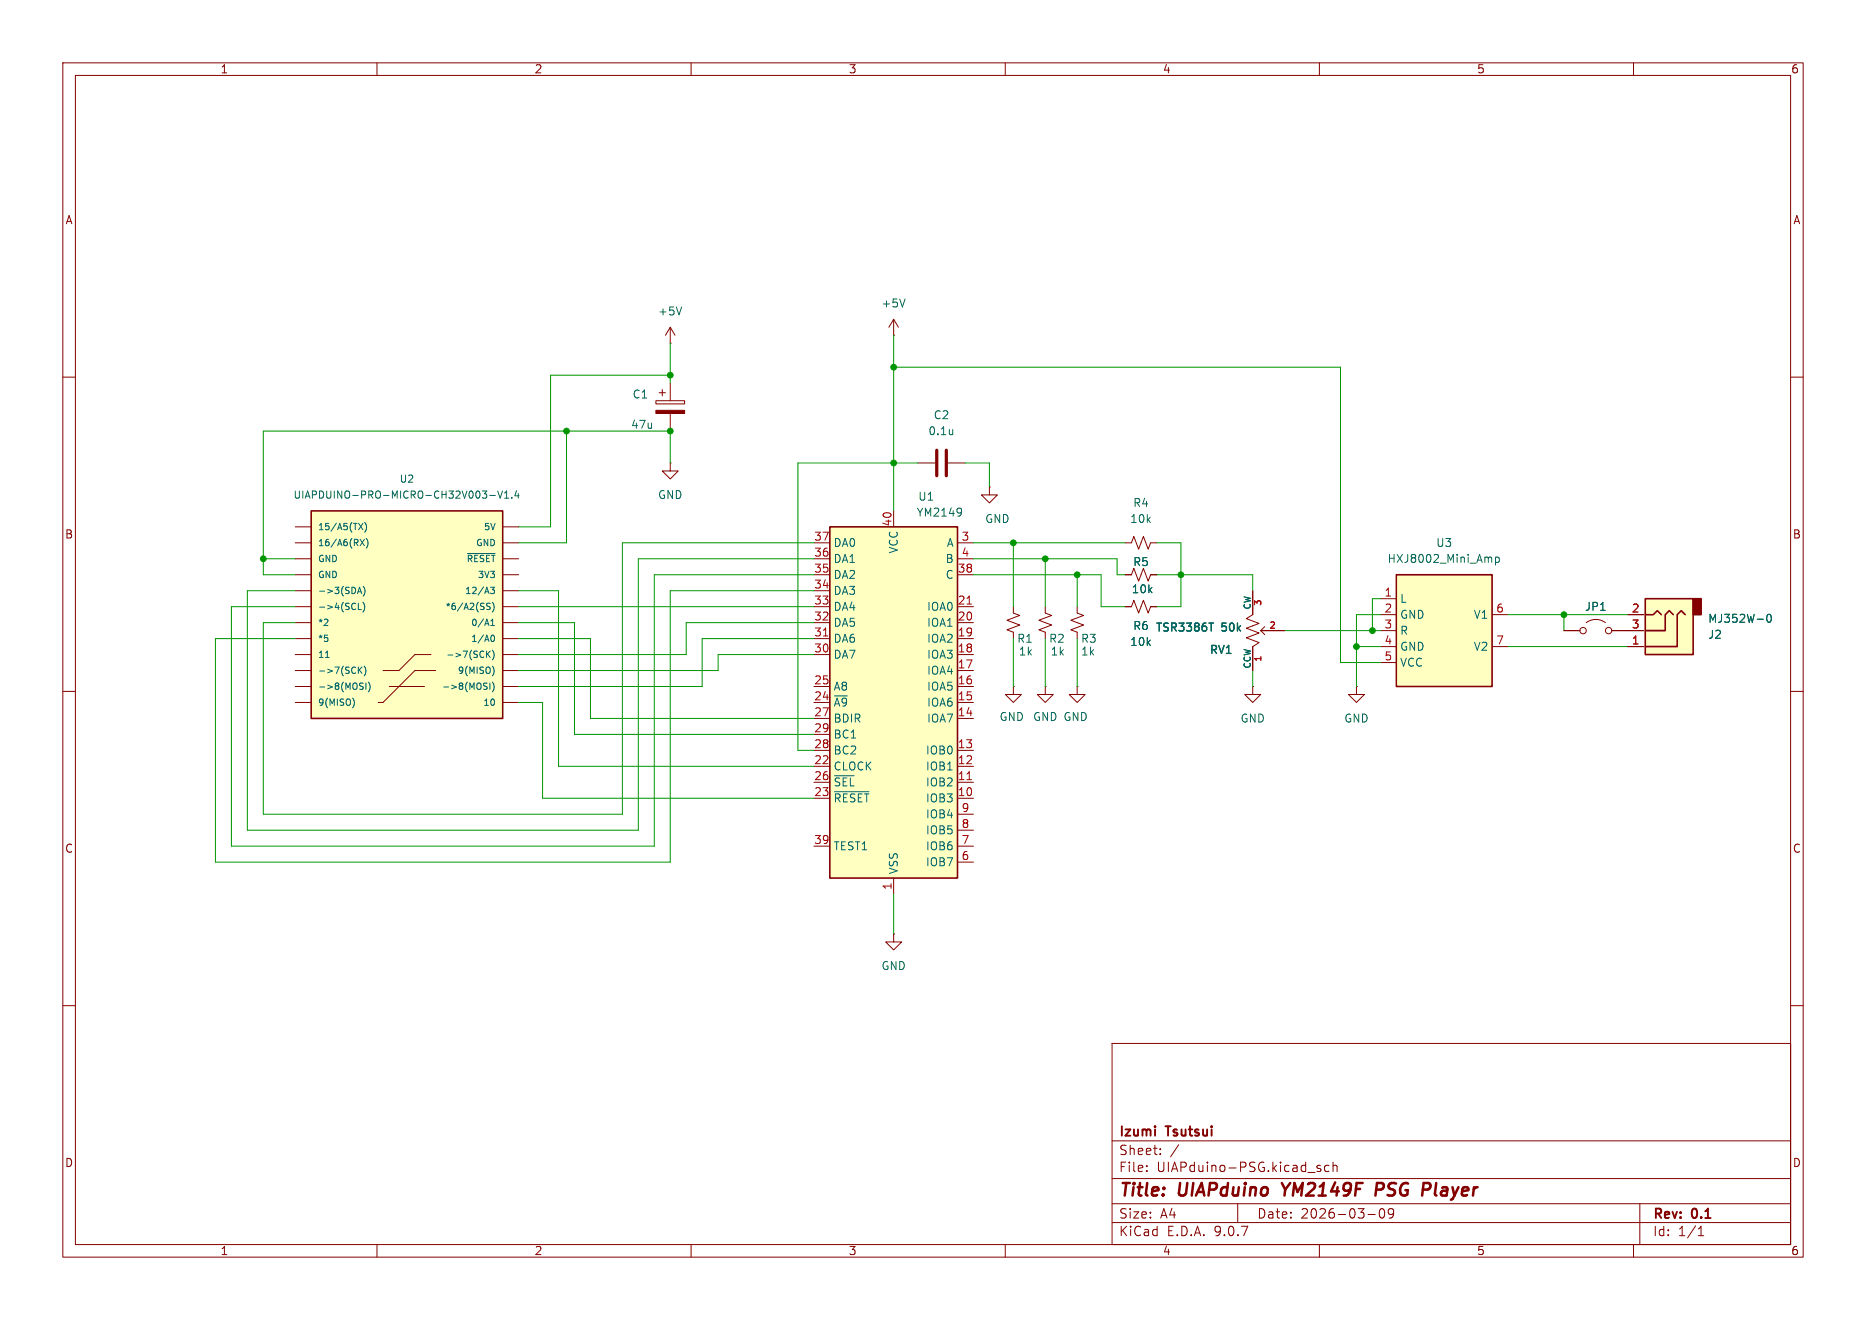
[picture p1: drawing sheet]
<svg xmlns="http://www.w3.org/2000/svg" width="297mm" height="210mm" viewBox="0 0 297 210" stroke-linecap="round" stroke-linejoin="round" font-family="sans-serif">
<g fill="none" stroke="#840000" stroke-width=".16">
<path d="M10 10h277v190h-277zM12 12h273v186h-273zM60 10v2M110 10v2M160 10v2M210 10v2M260 10v2M142.2 53.3h.1M142.2 50.8l-.7 1.3M142.2 50.8l.8 1.3M142.2 50.8v2.5M10 60h2"/>
<path d="M106.7 73.7v1.2h1.2l-1.2 1.3-1.3-1.3h1.3M106.7 73.7h.1M285 60h2M10 110h2M285 110h2M10 160h2M177 166h108v32h-108zM285 160h2M60 198v2M110 198v2M160 198v2M177 194.5h108"/>
<path d="M177 191.5h108M177 187.5h108M177 181.5h108M182.5 186.3v.1M182.5 185.5v.1M184.7 183.6v.1M184.7 182.8v.1M187.6 182.1l-1.3 2M197 191.5v3M209.6 185.7l.6 .4-.2 .3-.4-.1M210 198v2M210.2 185.5l-.4-.1-.2 .2"/>
<path d="M211.5 185.5l-.4-.1-.3 .3v.4l.2 .2h.5M212.2 185.5l.2-.1 .3 .1 .1 .9M212.2 184.9v1.5M217.7 193.2h1.2M219.7 192.4l.3-.1a.94 .94 0 0 1 0 1.5l-.3-.1-.1-.2-.1-.6zM221.8 192.9l-.3 .3h-.3l-.2-.3v-.3l.1-.2 .4-.1 .2 .1a.99 .99 0 0 1-.3 1.4h-.3M260 198v2M261 191.5v6.5M270.3 196.6h.9M270.3 195.5l.4-.4v1.5"/>
</g>
<path d="M204 188.2l.6 1.1M219.9 188.2h-.7l-.3 2M220 189.2l-1 .1M227.5 188.3a.53 .53 0 0 1 0 .8" fill="none" stroke="#840000" stroke-width=".4"/>
<path d="M144.1 47.6l-.5 1.2" fill="none" stroke="#006464" stroke-width=".16"/>
<path d="M222.2 91.4h15.3v17.8h-15.3z" fill="#ffffc2"/>
<path d="M222.2 91.4h15.3v17.8h-15.3z" fill="none" stroke="#840000" stroke-width=".25"/>
<g fill="none" stroke="#840000" stroke-width=".16">
<path d="M106.7 54.6h.1M106.7 52.1l-.8 1.2M106.7 52.1l.7 1.2M106.7 52.1v2.5M219.7 95.3h2.5M219.7 97.8h2.5M237.5 97.8h2.5M252.5 99.1a2.54 2.54 0 0 1 3 0M219.7 100.3h2.5M219.7 102.9h2.5M219.7 105.4h2.5M237.5 102.9h2.5"/>
<path d="M248.9 100.3h2.6M256.5 100.3h2.6"/>
<circle cx="252" cy="100.3" r=".51"/>
<circle cx="256" cy="100.3" r=".51"/>
</g>
<path d="M108.5 48.8l-.4 1.3M237.4 88.7v.8M238 88.6v1.3M238 88.7l.4-.1 .2 .3-.1 .5h-.5" fill="none" stroke="#006464" stroke-width=".16"/>
<path d="M261.9 95.3h7.6v8.8h-7.6z" fill="#ffffc2"/>
<path d="M261.9 95.3h7.6v8.8h-7.6zM261.9 97.8h1.2l.7-.6 .6 .6M266.3 97.8l-.6-.6-.7 .6v2.5h-3.1M268.2 97.8l-.6-.6-.6 .6v5.1h-5.1" fill="none" stroke="#840000" stroke-width=".25"/>
<path d="M269.5 95.3h1.3v2.5h-1.3z" fill="#840000" stroke="#840000" stroke-width=".25"/>
<path d="M259.1 97.8h2.5M259.1 102.9h2.5M259.1 100.3h2.5" fill="none" stroke="#840000" stroke-width=".16"/>
<path d="M281.3 97.9l.2-.2a.68 .68 0 0 1 .4 .7 .68 .68 0 0 1-.4 .6l-.2-.1-.1-.4z" fill="none" stroke="#006464" stroke-width=".16"/>
<path d="M132.1 83.8h20.3v55.9h-20.3z" fill="#ffffc2"/>
<path d="M132.1 83.8h20.3v55.9h-20.3z" fill="none" stroke="#840000" stroke-width=".25"/>
<g fill="none" stroke="#840000" stroke-width=".16">
<path d="M157.5 77.5v1.2h1.2l-1.2 1.3-1.3-1.3h1.3M157.5 77.5h.1M129.5 86.4h2.6M129.5 88.9h2.6M129.5 91.4h2.6M129.5 94h2.6M129.5 96.5h2.6M129.5 99.1h2.6M142.2 81.3v2.5M152.4 86.4h2.5M152.4 88.9h2.5M152.4 91.4h2.5"/>
<path d="M152.4 96.5h2.5M152.4 99.1h2.5M129.5 101.6h2.6M129.5 104.1h2.6M129.5 109.2h2.6M129.5 111.8h2.6M129.5 114.3h2.6M129.5 116.8h2.6M129.5 119.4h2.6M152.4 101.6h2.5M152.4 104.1h2.5M152.4 109.2h2.5"/>
<path d="M152.4 111.8h2.5M152.4 114.3h2.5M152.4 119.4h2.5M152.4 106.7h2.5M129.5 121.9h2.6M129.5 124.5h2.6M129.5 127h2.6M129.5 134.6h2.6M142.2 139.7v2.5M152.4 121.9h2.5M152.4 124.5h2.5M152.4 127h2.5"/>
<path d="M152.4 134.6h2.5M152.4 129.5h2.5M152.4 132.1h2.5M152.4 137.2h2.5"/>
</g>
<path d="M153.9 96.1h.7M131.1 101.2h.7M153.9 124h.7" fill="none" stroke="#a90000" stroke-width=".16"/>
<path d="M152.9 80.9l.1 .1a1.07 1.07 0 0 1-.1 1M153 81.4l-.1 .2M132.8 123.4h3.1M132.8 126h5.5" fill="none" stroke="#006464" stroke-width=".16"/>
<path d="M49.5 81.3h30.5v33h-30.5z" fill="#ffffc2"/>
<path d="M49.5 81.3h30.5v33h-30.5z" fill="none" stroke="#840000" stroke-width=".25"/>
<g fill="none" stroke="#840000" stroke-width=".16">
<path d="M104.4 63.8h4.6v.5h-4.6zM104.9 62.5h1M105.4 62v1M106.7 61v2.8M106.7 65.8v2.8M146 73.7h2.8M150.9 73.7h2.8M47 83.8h2.5M47 86.4h2.5M47 88.9h2.5M47 91.4h2.5M47 94h2.5"/>
<path d="M47 96.5h2.5M47 99.1h2.5M80 83.8h2.5M80 86.4h2.5M80 88.9h2.5M80 91.4h2.5M80 94h2.5M80 96.5h2.5M80 99.1h2.5M161.3 96.5v1l1 .4-2 .8 2 .7-2 .8 1 .4v1M166.4 96.5v1l1 .4-2 .8 2 .7-2 .8 1 .4v1M171.4 96.5v1l1.1 .4-2.1 .8 2.1 .7-2.1 .8 1 .4v1"/>
<path d="M179.1 86.4h1l.4-1.1 .7 2.1 .8-2.1 .8 2.1 .3-1h1M179.1 91.4h1l.4-1 .7 2.1 .8-2.1 .8 2.1 .3-1.1h1M179.1 96.5h1l.4-1 .7 2 .8-2 .8 2 .3-1h1M199.4 94v3.8l-1 .6 2 .8-2 .7 2 .8-2 .8 2 .7-1 .7v3.8M201.3 99.7l-.6 .6M259.1 97.8h2.5M47 111.8h2.5M47 109.2h2.5M47 106.7h2.5M47 104.1h2.5M47 101.6h2.5M62 109.2h5.6"/>
<path d="M68.6 104.1h-2.6l-2.5 2.6h-2.5M69.3 106.7h-3.3l-5 5.1h-.8M80 111.8h2.5M80 109.2h2.5M80 106.7h2.5M80 104.1h2.5M80 101.6h2.5M161.3 109.2v1.3h1.3l-1.3 1.3-1.3-1.3h1.3M161.3 109.2h.1M166.4 109.2v1.3h1.2l-1.2 1.3-1.3-1.3h1.3M166.4 109.2h.1M171.4 109.2v1.3h1.3l-1.3 1.3-1.2-1.3h1.2"/>
<path d="M171.4 109.2h.1M199.4 109.2v1.3h1.3l-1.3 1.3-1.3-1.3h1.3M199.4 109.2h.1M200.7 100.3l.6 .7M200.7 100.3h3.8M215.9 109.2v1.3h1.3l-1.3 1.3-1.3-1.3h1.3M215.9 109.2h.1M248.9 100.3h2.6M256.5 100.3h5.1M259.1 102.9h2.5M142.2 148.6v1.3h1.3l-1.3 1.2-1.2-1.2h1.2M142.2 148.6h.1"/>
</g>
<g fill="none" stroke="#006464" stroke-width=".16">
<path d="M78 78.8h.8M79.2 78.1l.4 1.2 .4-1.2M80.3 79.3h.7M80.3 78.4l.3-.3v1.2M81.5 79.2v.1M82.2 78.1l-.3 .8h.7M82.5 78.5v.8M151.6 68.3v.9M151.6 69v.1M56.9 94.4l.3-1 .4 1M57 94.2h.5M57 96v1h.5"/>
<path d="M57.1 83.3l.7 1M57.3 85.8l.7 1M57.8 83.3l-.7 1M57.8 95.8a1.17 1.17 0 0 1 0 1.6M57.8 93.3a1.17 1.17 0 0 1 0 1.5M58 85.8l-.7 1M58 83.1a1.17 1.17 0 0 1 0 1.6M58.3 85.7a1.17 1.17 0 0 1 0 1.5M74.4 88.1h4.4M77.5 96.4l.4 .1 .1 .3-.2 .2-.4-.1M78 96h-.4l-.1 .1M78.1 93.4h.6l-.3 .4 .3 .1v.4l-.2 .1-.4-.1"/>
<path d="M78.1 99.5h.6M78.1 98.8l.3-.3v1M78.4 95.8a1.17 1.17 0 0 1 0 1.6M281.3 97.9l.2-.2a.68 .68 0 0 1 .4 .7 .68 .68 0 0 1-.4 .6l-.2-.1-.1-.4zM51.8 104.6h.6M56.3 111.3l.1 .4-.1 .7M57 106.1v1M57.2 106.6l.4 .5M57.4 109.1l.3 .1 .1 .3-.2 .2h-.2M57.4 108.7h.4M57.6 106.1l-.6 .6M58 106a1.17 1.17 0 0 1 0 1.5"/>
<path d="M58.2 108.7v1M58.6 108.5a1.17 1.17 0 0 1 0 1.6M77.2 109.1l.2 .1 .1 .3-.2 .2h-.2M77.2 108.7h.3M77.4 103.6v1M77.6 104l.4 .6M78 108.7v1M78 103.6l-.6 .6M78.2 101.1l.2-.1a.54 .54 0 0 1 .3 .6 .54 .54 0 0 1-.3 .5l-.2-.1M78.4 103.4a1.17 1.17 0 0 1 0 1.6M78.4 108.5a1.17 1.17 0 0 1 0 1.6M78.4 106a1.19 1.19 0 0 1 0 1.5"/>
</g>
<path d="M104.4 65.3h4.6v.5h-4.6z" fill="#840000" stroke="#840000" stroke-width=".16"/>
<path d="M192.4 99.1h.8" fill="none" stroke="#006464" stroke-width=".2"/>
<path d="M149.1 71.6v4.1M150.6 71.6v4.1" fill="none" stroke="#840000" stroke-width=".51"/>
<g fill="none" stroke="#009600" stroke-width=".16">
<path d="M106.7 54.6v6.4M106.7 59.7h-19.1v24.1h-5.1M142.2 53.3v28M142.2 58.4h71.2v47h6.3M90.2 68.6v17.8h-7.7M106.7 73.7v-5.1h-64.8v22.8h5.1M146 73.7h-19v45.7h2.5M153.7 73.7h3.8v3.8M41.9 88.9h5.1M82.5 94h6.4v27.9h40.6M82.5 99.1h8.9v17.7h38.1M82.5 96.5h47"/>
<path d="M129.5 94h-22.8v43.2h-72.4v-35.6h12.7M129.5 88.9h-27.9v43.2h-62.2v-38.1h7.6M129.5 86.4h-30.4v43.1h-57.2v-30.4h5.1M129.5 99.1h-20.3v5h-26.7M129.5 91.4h-25.4v43.2h-67.3v-38.1h10.2M154.9 91.4h20.4v5.1h3.8M154.9 86.4h24.2M154.9 88.9h22.9v2.5h1.3M161.3 86.4v10.1M166.4 88.9v7.6M171.4 91.4v5.1M184.1 86.4h3.9v10.1h-3.9"/>
<path d="M184.1 91.4h15.3v2.6M219.7 97.8h-3.8v11.4M219.7 95.3h-1.3v5M240 97.8h19.1M248.9 97.8v2.5M82.5 101.6h11.5v12.7h35.5M82.5 111.8h3.9v15.2h43.1M129.5 101.6h-17.7v7.6h-29.3M129.5 104.1h-15.2v2.6h-31.8M161.3 101.6v7.6M166.4 101.6v7.6M171.4 101.6v7.6"/>
<path d="M199.4 106.7v2.5M204.5 100.3h15.2M215.9 102.9h3.8M240 102.9h19.1M142.2 142.2v6.4"/>
</g>
<g fill="#009600" stroke="#009600" stroke-width=".16">
<circle cx="248.9" cy="97.8" r=".46"/>
<circle cx="215.9" cy="102.9" r=".46"/>
<circle cx="218.4" cy="100.3" r=".46"/>
<circle cx="106.7" cy="59.7" r=".46"/>
<circle cx="106.7" cy="68.6" r=".46"/>
<circle cx="142.2" cy="58.4" r=".46"/>
<circle cx="142.2" cy="73.7" r=".46"/>
<circle cx="90.2" cy="68.6" r=".46"/>
<circle cx="41.9" cy="88.9" r=".46"/>
<circle cx="166.4" cy="88.9" r=".46"/>
<circle cx="161.3" cy="86.4" r=".46"/>
<circle cx="188" cy="91.4" r=".46"/>
<circle cx="171.4" cy="91.4" r=".46"/>
</g>
<g font-size="2.8" fill="#840000">
<text x="178" y="190.9">Title:</text>
<text x="187.7" y="190.9">UIAPduino</text>
<text x="204.9" y="190.9">YM2149F</text>
<text x="220.6" y="190.9">PSG</text>
<text x="228.8" y="190.9">Player</text>
</g>
<g font-size="2.1" fill="#840000">
<text x="178" y="184">Sheet:</text>
<text x="178" y="181.2">Izumi</text>
<text x="185.7" y="181.2">Tsutsui</text>
<text x="178" y="186.7">File:</text>
<text x="184.1" y="186.7">UIAPduino-PSG.kicad_sch</text>
<text x="178" y="196.9">KiCad</text>
<text x="178" y="194.1">Size:</text>
<text x="184.7" y="194.1">A4</text>
<text x="185.7" y="196.9">E.D.A.</text>
<text x="193.3" y="196.9">9.0.7</text>
<text x="200" y="194.1">Date:</text>
<text x="207" y="194.1">2026-03-09</text>
<text x="263" y="194.3">Rev:</text>
<text x="263" y="196.9">Id:</text>
<text x="267.1" y="196.9">1/1</text>
<text x="269.4" y="194.3">0.1</text>
</g>
<g font-size="1.8" fill="#840000">
<text x="35" y="11.9">1</text>
<text x="85" y="11.9">2</text>
<text x="135" y="11.9">3</text>
<text x="185" y="11.9">4</text>
<text x="235" y="11.9">5</text>
<text x="285" y="11.9">6</text>
<text x="10.3" y="35.9">A</text>
<text x="285.3" y="35.9">A</text>
<text x="10.3" y="85.9">B</text>
<text x="285.3" y="85.9">B</text>
<text x="10.3" y="135.9">C</text>
<text x="285.3" y="135.9">C</text>
<text x="10.3" y="185.9">D</text>
<text x="285.3" y="185.9">D</text>
<text x="35" y="199.9">1</text>
<text x="85" y="199.9">2</text>
<text x="135" y="199.9">3</text>
<text x="185" y="199.9">4</text>
<text x="235" y="199.9">5</text>
<text x="285" y="199.9">6</text>
</g>
<g font-size="1.8" fill="#006464">
<text x="104.6" y="50.4">+5V</text>
<text x="140.2" y="49.1">+5V</text>
<text x="100.6" y="63.6">C1</text>
<text x="100.3" y="68.4">47u</text>
<text x="147.7" y="69.4">0.1u</text>
<text x="148.5" y="66.9">C2</text>
<text x="104.6" y="79.6">GND</text>
<text x="145.8" y="82.4">YM2149</text>
<text x="146.1" y="79.9">U1</text>
<text x="156.7" y="83.4">GND</text>
<text x="179.8" y="83.4">10k</text>
<text x="180.3" y="80.9">R4</text>
<text x="132.6" y="87.2">DA0</text>
<text x="132.6" y="89.8">DA1</text>
<text x="143.1" y="88.2" transform="rotate(-90 143.1 88.2)">VCC</text>
<text x="150.4" y="89.8">B</text>
<text x="150.6" y="87.2">A</text>
<text x="220.8" y="89.8">HXJ8002_Mini_Amp</text>
<text x="228.5" y="87.2">U3</text>
<text x="132.6" y="92.3">DA2</text>
<text x="132.6" y="94.8">DA3</text>
<text x="150.4" y="92.3">C</text>
<text x="180" y="94.6">10k</text>
<text x="180.3" y="90.3">R5</text>
<text x="132.6" y="97.4">DA4</text>
<text x="132.6" y="99.9">DA5</text>
<text x="147.5" y="97.4">IOA0</text>
<text x="147.5" y="99.9">IOA1</text>
<text x="180.3" y="100.4">R6</text>
<text x="183.8" y="100.8">TSR3386T</text>
<text x="194.4" y="100.8">50k</text>
<text x="222.8" y="96.1">L</text>
<text x="222.8" y="98.7">GND</text>
<text x="222.8" y="101.2">R</text>
<text x="234.5" y="98.7">V1</text>
<text x="252.2" y="97.4">JP1</text>
<text x="271.8" y="101.8">J2</text>
<text x="271.8" y="99.3">MJ352W-0</text>
<text x="132.6" y="102.5">DA6</text>
<text x="132.6" y="105">DA7</text>
<text x="147.5" y="102.5">IOA2</text>
<text x="147.5" y="105">IOA3</text>
<text x="147.5" y="107.5">IOA4</text>
<text x="161.8" y="102.5">R1</text>
<text x="162.1" y="104.5">1k</text>
<text x="166.9" y="102.5">R2</text>
<text x="167.1" y="104.5">1k</text>
<text x="172" y="102.5">R3</text>
<text x="172" y="104.5">1k</text>
<text x="179.8" y="103">10k</text>
<text x="192.4" y="104.3">RV1</text>
<text x="222.8" y="103.7">GND</text>
<text x="222.8" y="106.3">VCC</text>
<text x="234.5" y="103.7">V2</text>
<text x="132.6" y="110.1">A8</text>
<text x="132.6" y="112.6">~{A9}</text>
<text x="147.5" y="110.1">IOA5</text>
<text x="147.5" y="112.6">IOA6</text>
<text x="132.6" y="115.2">BDIR</text>
<text x="132.6" y="117.7">BC1</text>
<text x="147.5" y="115.2">IOA7</text>
<text x="159" y="114.9">GND</text>
<text x="164.3" y="114.9">GND GND</text>
<text x="197.4" y="115.2">GND</text>
<text x="213.9" y="115.2">GND</text>
<text x="132.6" y="120.2">BC2</text>
<text x="132.6" y="122.8">CLOCK</text>
<text x="132.6" y="125.3">~{SEL}</text>
<text x="147.3" y="120.2">IOB0</text>
<text x="147.3" y="122.8">IOB1</text>
<text x="147.3" y="125.3">IOB2</text>
<text x="132.6" y="127.9">~{RESET}</text>
<text x="147.3" y="127.9">IOB3</text>
<text x="147.3" y="130.4">IOB4</text>
<text x="132.6" y="135.5">TEST1</text>
<text x="147.3" y="132.9">IOB5</text>
<text x="147.3" y="135.5">IOB6</text>
<text x="143.1" y="139.2" transform="rotate(-90 143.1 139.2)">VSS</text>
<text x="147.3" y="138">IOB7</text>
<text x="140.2" y="154.5">GND</text>
</g>
<g font-size="1.8" fill="#a90000">
<text x="142" y="83.9" transform="rotate(-90 142 83.9)">40</text>
<text x="129.5" y="86.1">37</text>
<text x="129.5" y="88.6">36</text>
<text x="153" y="86.1">3</text>
<text x="153" y="88.6">4</text>
<text x="129.5" y="91.2">35</text>
<text x="129.5" y="93.7">34</text>
<text x="152.4" y="91.2">38</text>
<text x="220.3" y="95">1</text>
<text x="129.5" y="96.3">33</text>
<text x="129.5" y="98.8">32</text>
<text x="129.5" y="101.3">31</text>
<text x="152.4" y="96.3">21</text>
<text x="152.4" y="98.8">20</text>
<text x="152.4" y="101.3">19</text>
<text x="220.3" y="97.5">2</text>
<text x="220.3" y="100.1">3</text>
<text x="238.1" y="97.5">6</text>
<text x="259.6" y="100.1">3</text>
<text x="259.6" y="97.5">2</text>
<text x="129.5" y="103.9">30</text>
<text x="152.4" y="103.9">18</text>
<text x="152.4" y="106.4">17</text>
<text x="220.3" y="102.6">4</text>
<text x="220.3" y="105.2">5</text>
<text x="238.1" y="102.6">7</text>
<text x="259.6" y="102.6">1</text>
<text x="129.5" y="109">25</text>
<text x="129.5" y="111.5">24</text>
<text x="152.4" y="109">16</text>
<text x="152.4" y="111.5">15</text>
<text x="129.5" y="114">27</text>
<text x="129.5" y="116.6">29</text>
<text x="129.5" y="119.1">28</text>
<text x="152.4" y="114">14</text>
<text x="152.4" y="119.1">13</text>
<text x="129.5" y="121.7">22</text>
<text x="129.5" y="124.2">26</text>
<text x="152.4" y="121.7">12</text>
<text x="152.4" y="124.2">11</text>
<text x="129.5" y="126.7">23</text>
<text x="152.4" y="126.7">10</text>
<text x="153" y="129.3">9</text>
<text x="153" y="131.8">8</text>
<text x="129.5" y="134.4">39</text>
<text x="153" y="134.4">7</text>
<text x="153" y="136.9">6</text>
<text x="142" y="141.7" transform="rotate(-90 142 141.7)">1</text>
</g>
<g font-size="1.6" fill="#006464">
<text x="63.5" y="77">U2</text>
<text x="46.6" y="79.5">UIAPDUINO-PRO-MICRO-CH32V003-V1.4</text>
</g>
<g font-size="1.4" fill="#006464">
<text x="50.5" y="84.6">15/A5(TX)</text>
<text x="50.5" y="87.1">16/A6(RX)</text>
<text x="50.5" y="89.6">GND</text>
<text x="74.1" y="89.6">~{RESET}</text>
<text x="75.6" y="87.1">GND</text>
<text x="76.9" y="84.6">5V</text>
<text x="50.5" y="92.2">GND</text>
<text x="50.5" y="94.7">-&gt;3(SDA)</text>
<text x="73.9" y="94.7">12/A3</text>
<text x="75.9" y="92.2">3V3</text>
<text x="50.5" y="97.3">-&gt;4(SCL)</text>
<text x="50.5" y="99.8">*2</text>
<text x="70.8" y="97.3">*6/A2(SS)</text>
<text x="74.9" y="99.8">0/A1</text>
<text x="199.1" y="97.1" transform="rotate(-90 199.1 97.1)">CW</text>
<text x="50.5" y="102.3">*5</text>
<text x="50.5" y="104.9">11</text>
<text x="50.5" y="107.4">-&gt;7(SCK)</text>
<text x="70.9" y="104.9">-&gt;7(SCK)</text>
<text x="72.7" y="107.4">9(MISO)</text>
<text x="74.9" y="102.3">1/A0</text>
<text x="199.1" y="106.5" transform="rotate(-90 199.1 106.5)">CCW</text>
<text x="50.5" y="110">-&gt;8(MOSI)</text>
<text x="50.5" y="112.5">9(MISO)</text>
<text x="70.2" y="110">-&gt;8(MOSI)</text>
<text x="76.8" y="112.5">10</text>
</g>
<g font-size="1.4" fill="#a90000">
<text x="201.1" y="96.5" transform="rotate(-90 201.1 96.5)">3</text>
<text x="202" y="100.1">2</text>
<text x="201.1" y="105.4" transform="rotate(-90 201.1 105.4)">1</text>
</g>
</svg>
